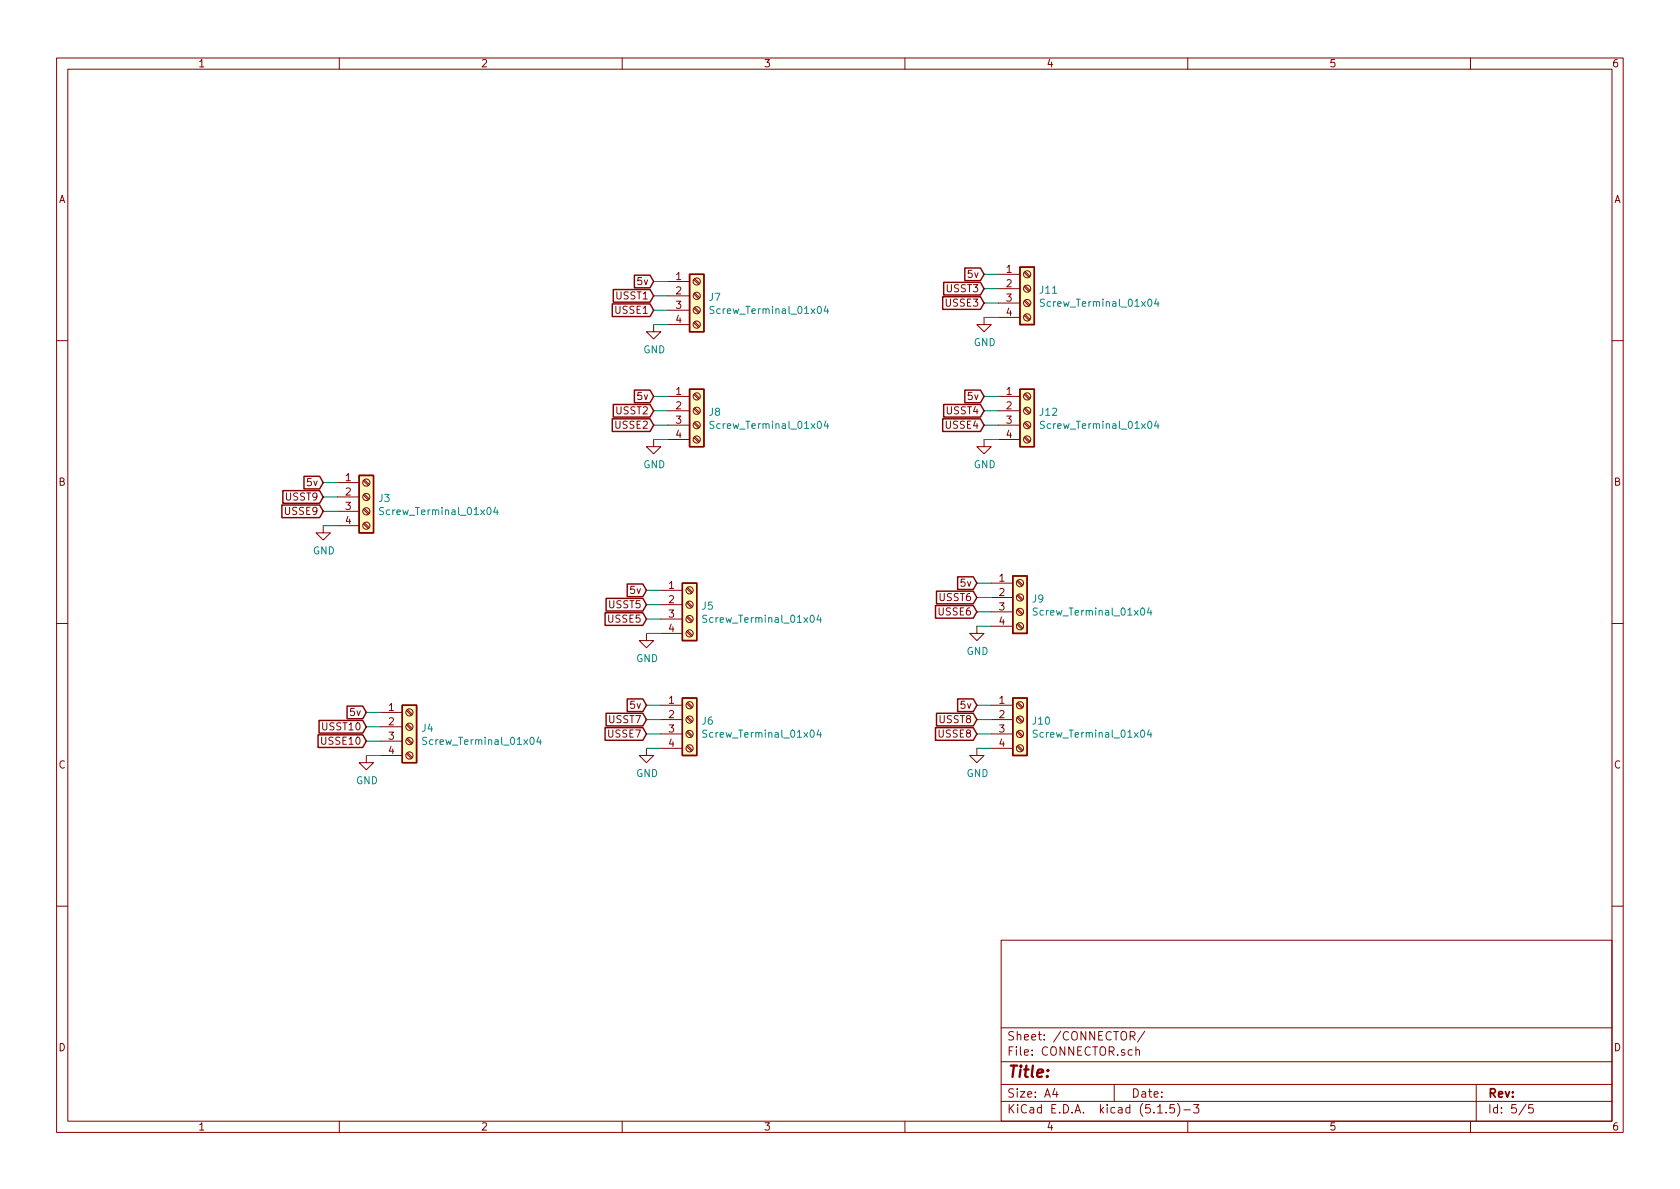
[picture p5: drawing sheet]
<svg xmlns="http://www.w3.org/2000/svg" width="297mm" height="210mm" viewBox="0 0 297 210" stroke-linecap="round" stroke-linejoin="round" font-family="sans-serif">
<g fill="none" stroke="#840000" stroke-width=".18">
<path d="M10 10.3h277v189.9h-277zM12 12.2h273v186.1h-273zM60 10.3v1.9M110 10.3v1.9M160 10.3v1.9M210 10.3v1.9M260 10.3v1.9M115.6 57.4v1.3h1.2l-1.2 1.2-1.3-1.2h1.3M118.1 49.8h3.8M118.1 52.3h3.8M118.1 54.9h3.8M118.1 57.4h3.8"/>
<path d="M122.7 57.1l.8 .8M122.7 54.5l.8 .9M122.7 52l.8 .8M122.7 49.4l.8 .9M122.8 56.9l.9 .8M122.8 54.4l.9 .8M122.8 51.8l.9 .8M122.8 49.3l.9 .8M174 56.1v1.3h1.3l-1.3 1.3-1.3-1.3h1.3M176.5 48.5h3.8M176.5 51h3.8M176.5 53.6h3.8"/>
<path d="M176.5 56.1h3.8M181.1 55.8l.8 .8M181.1 53.3l.8 .8M181.1 50.7l.8 .9M181.1 48.2l.8 .8M181.3 55.6l.8 .9M181.3 53.1l.8 .8M181.3 50.5l.8 .9M181.3 48l.8 .8M10 60.2h2M115.6 77.7v1.3h1.2l-1.2 1.3-1.3-1.3h1.3M118.1 70.1h3.8"/>
<path d="M118.1 72.6h3.8M118.1 75.2h3.8M118.1 77.7h3.8M122.7 77.4l.8 .8M122.7 74.8l.8 .9M122.7 72.3l.8 .8M122.7 69.8l.8 .8M122.8 77.2l.9 .8M122.8 74.7l.9 .8M122.8 72.1l.9 .9M122.8 69.6l.9 .8M174 77.7v1.3h1.3l-1.3 1.3-1.3-1.3h1.3"/>
<path d="M176.5 70.1h3.8M176.5 72.6h3.8M176.5 75.2h3.8M176.5 77.7h3.8M181.1 77.4l.8 .8M181.1 74.8l.8 .9M181.1 72.3l.8 .8M181.1 69.8l.8 .8M181.3 77.2l.8 .8M181.3 74.7l.8 .8M181.3 72.1l.8 .9M181.3 69.6l.8 .8"/>
<path d="M285 60.2h2M57.1 93v1.2h1.3l-1.3 1.3-1.2-1.3h1.2M59.7 85.3h3.8M59.7 87.9h3.8M59.7 90.4h3.8M59.7 93h3.8M64.2 92.6l.9 .9M64.2 90.1l.9 .8M64.2 87.5l.9 .9M64.2 85l.9 .8M64.4 92.5l.9 .8M64.4 89.9l.9 .8"/>
<path d="M64.4 87.4l.9 .8M64.4 84.8l.9 .9M10 110.3h2M114.3 112v1.3h1.3l-1.3 1.2-1.3-1.2h1.3M116.8 104.4h3.8M116.8 106.9h3.8M116.8 109.5h3.8M116.8 112h3.8M121.4 111.7l.9 .8M121.4 109.1l.9 .9M121.4 106.6l.9 .8M121.4 104.1l.9 .8"/>
<path d="M121.6 111.5l.8 .8M121.6 109l.8 .8M121.6 106.4l.8 .9M121.6 103.9l.8 .8M172.7 110.7v1.3h1.3l-1.3 1.3-1.3-1.3h1.3M175.3 103.1h3.8M175.3 105.7h3.8M175.3 108.2h3.8M175.3 110.7h3.8M179.8 110.4l.9 .8M179.8 107.9l.9 .8M179.8 105.3l.9 .9"/>
<path d="M179.8 102.8l.9 .8M180 110.2l.8 .9M180 107.7l.8 .8M180 105.2l.8 .8M180 102.6l.8 .8M285 110.3h2M64.8 133.6v1.3h1.2l-1.2 1.2-1.3-1.2h1.3M67.3 126h3.8M67.3 128.5h3.8M67.3 131.1h3.8M67.3 133.6h3.8M71.9 133.3l.8 .8"/>
<path d="M71.9 130.7l.8 .9M71.9 128.2l.8 .8M71.9 125.6l.8 .9M72 133.1l.9 .8M72 130.6l.9 .8M72 128l.9 .8M72 125.5l.9 .8M114.3 132.3v1.3h1.3l-1.3 1.3-1.3-1.3h1.3M116.8 124.7h3.8M116.8 127.2h3.8M116.8 129.8h3.8M116.8 132.3h3.8"/>
<path d="M121.4 132l.9 .8M121.4 129.5l.9 .8M121.4 126.9l.9 .9M121.4 124.4l.9 .8M121.6 131.8l.8 .9M121.6 129.3l.8 .8M121.6 126.7l.8 .9M121.6 124.2l.8 .8M172.7 132.3v1.3h1.3l-1.3 1.3-1.3-1.3h1.3M175.3 124.7h3.8M175.3 127.2h3.8M175.3 129.8h3.8"/>
<path d="M175.3 132.3h3.8M179.8 132l.9 .8M179.8 129.5l.9 .8M179.8 126.9l.9 .9M179.8 124.4l.9 .8M180 131.8l.8 .9M180 129.3l.8 .8M180 126.7l.8 .9M180 124.2l.8 .8M10 160.2h2M177 166.3h108v32h-108zM285 160.2h2"/>
<path d="M60 198.3v1.9M110 198.3v1.9M160 198.3v1.9M177 194.8h108M177 191.8h108M177 187.8h108M177 181.8h108M186.5 192.5l-.4 1h1M186.8 193v1M197 191.8v3M199.8 183.2l.8-.1 .1-.2-.1-.4-.8-.1v1.5M200.2 183.2l.5 .7"/>
<path d="M200.8 185.7l.2-.1 .4 .1 .1 .9M200.8 185.1v1.5M202.4 182.3l-1.3 2M204.7 196.8h.8M206.2 196.7v.1M207.6 195.3h-.7l-.1 .7 .2-.1 .5 .1 .2 .2-.1 .5-.2 .1-.6-.1M208.2 195.1a1.71 1.71 0 0 1 0 2.3M209.3 196.3h1.2M210 198.3v1.9M211 195.3h1l-.5 .6 .4 .1v.7l-.2 .1-.7-.1M260 198.3v1.9M261 191.8v6.5"/>
<path d="M269.8 195.2l-1.2 2M271 195.3h-.7v.7l.2-.1 .5 .1 .1 .2-.1 .5-.2 .1-.5-.1"/>
<circle cx="123.2" cy="57.4" r=".63"/>
<circle cx="123.2" cy="49.8" r=".63"/>
<circle cx="123.2" cy="52.3" r=".63"/>
<circle cx="123.2" cy="54.9" r=".63"/>
<circle cx="181.6" cy="51" r=".63"/>
<circle cx="181.6" cy="53.6" r=".63"/>
<circle cx="181.6" cy="56.1" r=".63"/>
<circle cx="181.6" cy="48.5" r=".63"/>
<circle cx="123.2" cy="75.2" r=".63"/>
<circle cx="123.2" cy="72.6" r=".63"/>
<circle cx="123.2" cy="70.1" r=".63"/>
<circle cx="123.2" cy="77.7" r=".63"/>
<circle cx="181.6" cy="77.7" r=".63"/>
<circle cx="181.6" cy="75.2" r=".63"/>
<circle cx="181.6" cy="72.6" r=".63"/>
<circle cx="181.6" cy="70.1" r=".63"/>
<circle cx="64.8" cy="93" r=".63"/>
<circle cx="64.8" cy="90.4" r=".63"/>
<circle cx="64.8" cy="87.9" r=".63"/>
<circle cx="64.8" cy="85.3" r=".63"/>
<circle cx="121.9" cy="109.5" r=".63"/>
<circle cx="121.9" cy="104.4" r=".63"/>
<circle cx="121.9" cy="112" r=".63"/>
<circle cx="121.9" cy="106.9" r=".63"/>
<circle cx="180.3" cy="110.7" r=".63"/>
<circle cx="180.3" cy="105.7" r=".63"/>
<circle cx="180.3" cy="108.2" r=".63"/>
<circle cx="180.3" cy="103.1" r=".63"/>
<circle cx="72.4" cy="126" r=".63"/>
<circle cx="72.4" cy="128.5" r=".63"/>
<circle cx="72.4" cy="131.1" r=".63"/>
<circle cx="72.4" cy="133.6" r=".63"/>
<circle cx="121.9" cy="124.7" r=".63"/>
<circle cx="121.9" cy="127.2" r=".63"/>
<circle cx="121.9" cy="132.3" r=".63"/>
<circle cx="121.9" cy="129.8" r=".63"/>
<circle cx="180.3" cy="124.7" r=".63"/>
<circle cx="180.3" cy="127.2" r=".63"/>
<circle cx="180.3" cy="132.3" r=".63"/>
<circle cx="180.3" cy="129.8" r=".63"/>
</g>
<g fill="#ffffc2" stroke="#ffffc2" stroke-width=".18">
<path d="M179.1 101.8h2.5v10.2h-2.5z"/>
<path d="M121.9 48.5h2.6v10.2h-2.6z"/>
<path d="M63.5 84.1h2.5v10.1h-2.5z"/>
<path d="M71.1 124.7h2.6v10.2h-2.6z"/>
<path d="M120.6 123.4h2.6v10.2h-2.6z"/>
<path d="M120.6 103.1h2.6v10.2h-2.6z"/>
<path d="M179.1 123.4h2.5v10.2h-2.5z"/>
<path d="M121.9 68.8h2.6v10.2h-2.6z"/>
<path d="M180.3 47.2h2.6v10.2h-2.6z"/>
<path d="M180.3 68.8h2.6v10.2h-2.6z"/>
</g>
<g fill="none" stroke="#840000" stroke-width=".25">
<path d="M108.3 53.7h6.6l.7 1.2-.7 1.1h-6.6zM108.4 51.2h6.5l.7 1.1-.7 1.1h-6.5zM112.2 48.7h2.7l.7 1.1-.7 1.1h-2.7zM121.9 48.5h2.6v10.2h-2.6zM166.7 52.5h6.7l.6 1.1-.6 1.1h-6.7zM166.9 49.9h6.5l.6 1.1-.6 1.2h-6.5zM170.6 47.4h2.8l.6 1.1-.6 1.1h-2.8zM180.3 47.2h2.6v10.2h-2.6zM108.3 74.1h6.6l.7 1.1-.7 1.1h-6.6zM108.4 71.5h6.5l.7 1.1-.7 1.2h-6.5zM112.2 69h2.7l.7 1.1-.7 1.1h-2.7zM121.9 68.8h2.6v10.2h-2.6z"/>
<path d="M166.7 74.1h6.7l.6 1.1-.6 1.1h-6.7zM166.9 71.5h6.5l.6 1.1-.6 1.2h-6.5zM170.6 69h2.8l.6 1.1-.6 1.1h-2.8zM180.3 68.8h2.6v10.2h-2.6zM49.8 89.3h6.7l.6 1.1-.6 1.1h-6.7zM50 86.8h6.5l.6 1.1-.6 1.1h-6.5zM53.7 84.2h2.8l.6 1.1-.6 1.2h-2.8zM63.5 84.1h2.5v10.1h-2.5zM107 108.4h6.7l.6 1.1-.6 1.1h-6.7zM107.2 105.8h6.5l.6 1.1-.6 1.1h-6.5zM110.9 103.3h2.8l.6 1.1-.6 1.1h-2.8zM120.6 103.1h2.6v10.2h-2.6z"/>
<path d="M165.4 107.1h6.7l.6 1.1-.6 1.1h-6.7zM165.6 104.5h6.5l.6 1.2-.6 1.1h-6.5zM169.3 102h2.8l.6 1.1-.6 1.1h-2.8zM179.1 101.8h2.5v10.2h-2.5zM56.2 129.9h7.9l.7 1.2-.7 1.1h-7.9zM56.4 127.4h7.7l.7 1.1-.7 1.1h-7.7zM61.4 124.9h2.7l.7 1.1-.7 1.1h-2.7zM71.1 124.7h2.6v10.2h-2.6zM107 128.7h6.7l.6 1.1-.6 1.1h-6.7zM107.2 126.1h6.5l.6 1.1-.6 1.2h-6.5zM110.9 123.6h2.8l.6 1.1-.6 1.1h-2.8zM120.6 123.4h2.6v10.2h-2.6z"/>
<path d="M165.4 128.7h6.7l.6 1.1-.6 1.1h-6.7zM165.6 126.1h6.5l.6 1.1-.6 1.2h-6.5zM169.3 123.6h2.8l.6 1.1-.6 1.1h-2.8zM179.1 123.4h2.5v10.2h-2.5z"/>
</g>
<g fill="none" stroke="#008484" stroke-width=".18">
<path d="M126.2 54.2h-.4l-.2 .1v.4l.6 .3v.2l-.2 .2h-.5M146 54.1l-.3 .9h.8M146.3 54.6v.8M184.7 53l-.5-.1-.2 .1v.5l.6 .2 .1 .2-.3 .3-.5-.1M204.4 52.9l-.3 .8h.8M204.7 53.3v.9M126.2 74.6l-.4-.1-.2 .1v.5l.6 .2v.2l-.2 .3-.5-.1M146 74.4l-.3 .9h.8M146.3 74.9v.9M184.7 74.6l-.5-.1-.2 .1v.5l.6 .2 .1 .2-.3 .3-.5-.1M204.4 74.4l-.3 .9h.8M204.7 74.9v.9"/>
<path d="M67.8 89.8l-.5-.1-.1 .2v.4l.6 .2v.3l-.2 .2h-.5M87.6 89.7l-.3 .9h.8M87.9 90.2v.8M125 108.9l-.5-.1-.2 .1 .1 .4 .5 .3 .1 .2-.3 .3-.4-.1M144.8 108.7l-.4 .9h.8M145.1 109.2v.9M183.4 107.6l-.5-.1-.2 .1 .1 .5 .5 .2 .1 .3-.2 .2-.5-.1M203.2 107.5l-.3 .9h.8M203.5 107.9v.9M75.4 130.4h-.4l-.2 .1v.4l.6 .3v.2l-.2 .2h-.5M95.2 130.3l-.3 .9h.8M95.5 130.8v.8"/>
<path d="M125 129.2l-.5-.1-.2 .1 .1 .5 .5 .2 .1 .2-.3 .3-.4-.1M144.8 129.1l-.4 .8h.8M145.1 129.5v.9M183.4 129.2l-.5-.1-.2 .1 .1 .5 .5 .2 .1 .2-.2 .3-.5-.1M203.2 129.1l-.3 .8h.8M203.5 129.5v.9"/>
</g>
<g fill="none" stroke="#008400" stroke-width=".18">
<path d="M115.6 52.3h2.5M115.6 49.8h2.5M115.6 57.4h2.5M115.6 54.9h2.5M174 51h2.5M174 53.6h2.5M174 56.1h2.5M174 48.5h2.5M115.6 75.2h2.5M115.6 70.1h2.5M115.6 72.6h2.5M115.6 77.7h2.5"/>
<path d="M174 75.2h2.5M174 70.1h2.5M174 72.6h2.5M174 77.7h2.5M57.1 87.9h2.6M57.1 90.4h2.6M57.1 93h2.6M57.1 85.3h2.6M114.3 106.9h2.5M114.3 104.4h2.5M114.3 109.5h2.5M114.3 112h2.5"/>
<path d="M172.7 105.7h2.6M172.7 108.2h2.6M172.7 110.7h2.6M172.7 103.1h2.6M64.8 128.5h2.5M64.8 131.1h2.5M64.8 133.6h2.5M64.8 126h2.5M114.3 132.3h2.5M114.3 124.7h2.5M114.3 127.2h2.5M114.3 129.8h2.5"/>
<path d="M172.7 132.3h2.6M172.7 124.7h2.6M172.7 127.2h2.6M172.7 129.8h2.6"/>
</g>
<text font-size="2.8" fill="#840000" x="178" y="190.5">Title:</text>
<g font-size="2.1" fill="#840000">
<text x="178" y="184">Sheet: /CONNECTOR/</text>
<text x="178" y="186.7">File: CONNECTOR.sch</text>
<text x="178" y="196.9">KiCad E.D.A. kicad (5.1.5)-3</text>
<text x="178" y="194.1">Size: A4</text>
<text x="200" y="194.1">Date:</text>
<text x="263" y="194.1">Rev:</text>
<text x="263" y="196.9">Id: 5/5</text>
</g>
<g font-size="1.8" fill="#840000">
<text x="35" y="11.9">1</text>
<text x="85" y="11.9">2</text>
<text x="135" y="11.9">3</text>
<text x="185" y="11.9">4</text>
<text x="235" y="11.9">5</text>
<text x="285" y="11.9">6</text>
<text x="10.4" y="35.9">A</text>
<text x="285.4" y="35.9">A</text>
<text x="109.1" y="53">USST1</text>
<text x="112.8" y="50.4">5v</text>
<text x="119.5" y="49.5">1</text>
<text x="119.5" y="52.1">2</text>
<text x="167.5" y="51.7">USST3</text>
<text x="171.2" y="49.1">5v</text>
<text x="178" y="48.3">1</text>
<text x="178" y="50.8">2</text>
<text x="178" y="53.3">3</text>
<text x="109" y="55.5">USSE1</text>
<text x="119.5" y="54.6">3</text>
<text x="119.5" y="57.1">4</text>
<text x="167.4" y="54.2">USSE3</text>
<text x="178" y="55.9">4</text>
<text x="112.8" y="70.7">5v</text>
<text x="119.5" y="69.8">1</text>
<text x="171.2" y="70.7">5v</text>
<text x="178" y="69.8">1</text>
<text x="109" y="75.8">USSE2</text>
<text x="109.1" y="73.3">USST2</text>
<text x="119.5" y="72.4">2</text>
<text x="119.5" y="74.9">3</text>
<text x="119.5" y="77.5">4</text>
<text x="167.4" y="75.8">USSE4</text>
<text x="167.5" y="73.3">USST4</text>
<text x="178" y="72.4">2</text>
<text x="178" y="74.9">3</text>
<text x="178" y="77.5">4</text>
<text x="10.4" y="85.9">B</text>
<text x="50.7" y="88.5">USST9</text>
<text x="54.4" y="86">5v</text>
<text x="61.1" y="85.1">1</text>
<text x="61.1" y="87.6">2</text>
<text x="285.4" y="85.9">B</text>
<text x="50.6" y="91.1">USSE9</text>
<text x="61.1" y="90.2">3</text>
<text x="61.1" y="92.7">4</text>
<text x="107.8" y="107.6">USST5</text>
<text x="111.6" y="105">5v</text>
<text x="118.3" y="104.1">1</text>
<text x="118.3" y="106.7">2</text>
<text x="166.2" y="106.3">USST6</text>
<text x="170" y="103.8">5v</text>
<text x="176.7" y="102.9">1</text>
<text x="176.7" y="105.4">2</text>
<text x="176.7" y="107.9">3</text>
<text x="107.7" y="110.1">USSE5</text>
<text x="118.3" y="109.2">3</text>
<text x="118.3" y="111.8">4</text>
<text x="166.1" y="108.8">USSE6</text>
<text x="176.7" y="110.5">4</text>
<text x="68.7" y="125.7">1</text>
<text x="111.6" y="125.3">5v</text>
<text x="118.3" y="124.5">1</text>
<text x="170" y="125.3">5v</text>
<text x="176.7" y="124.5">1</text>
<text x="57.2" y="131.7">USSE10</text>
<text x="57.3" y="129.2">USST10</text>
<text x="62" y="126.6">5v</text>
<text x="68.7" y="128.3">2</text>
<text x="68.7" y="130.8">3</text>
<text x="107.7" y="130.4">USSE7</text>
<text x="107.8" y="127.9">USST7</text>
<text x="118.3" y="127">2</text>
<text x="118.3" y="129.5">3</text>
<text x="166.1" y="130.4">USSE8</text>
<text x="166.2" y="127.9">USST8</text>
<text x="176.7" y="127">2</text>
<text x="176.7" y="129.5">3</text>
<text x="10.4" y="135.9">C</text>
<text x="68.7" y="133.3">4</text>
<text x="118.3" y="132.1">4</text>
<text x="176.7" y="132.1">4</text>
<text x="285.4" y="135.9">C</text>
<text x="10.4" y="185.9">D</text>
<text x="285.4" y="185.9">D</text>
<text x="35" y="199.9">1</text>
<text x="85" y="199.9">2</text>
<text x="135" y="199.9">3</text>
<text x="185" y="199.9">4</text>
<text x="235" y="199.9">5</text>
<text x="285" y="199.9">6</text>
</g>
<g font-size="1.8" fill="#008484">
<text x="125.4" y="53.2">J7</text>
<text x="183.9" y="51.9">J11</text>
<text x="126.3" y="55.5">Screw_Terminal_01x04</text>
<text x="184.7" y="54.2">Screw_Terminal_01x04</text>
<text x="113.7" y="62.5">GND</text>
<text x="172.2" y="61.2">GND</text>
<text x="125.4" y="73.5">J8</text>
<text x="126.3" y="75.8">Screw_Terminal_01x04</text>
<text x="183.9" y="73.5">J12</text>
<text x="184.7" y="75.8">Screw_Terminal_01x04</text>
<text x="113.7" y="82.8">GND</text>
<text x="172.2" y="82.8">GND</text>
<text x="67" y="88.8">J3</text>
<text x="67.8" y="91.1">Screw_Terminal_01x04</text>
<text x="55.3" y="98">GND</text>
<text x="124.2" y="107.8">J5</text>
<text x="182.6" y="106.5">J9</text>
<text x="125" y="110.1">Screw_Terminal_01x04</text>
<text x="183.4" y="108.9">Screw_Terminal_01x04</text>
<text x="112.5" y="117.1">GND</text>
<text x="170.9" y="115.8">GND</text>
<text x="74.6" y="129.4">J4</text>
<text x="75.5" y="131.7">Screw_Terminal_01x04</text>
<text x="124.2" y="128.1">J6</text>
<text x="125" y="130.4">Screw_Terminal_01x04</text>
<text x="182.7" y="128.1">J10</text>
<text x="183.4" y="130.4">Screw_Terminal_01x04</text>
<text x="112.5" y="137.4">GND</text>
<text x="170.9" y="137.4">GND</text>
<text x="62.9" y="138.7">GND</text>
</g>
</svg>
